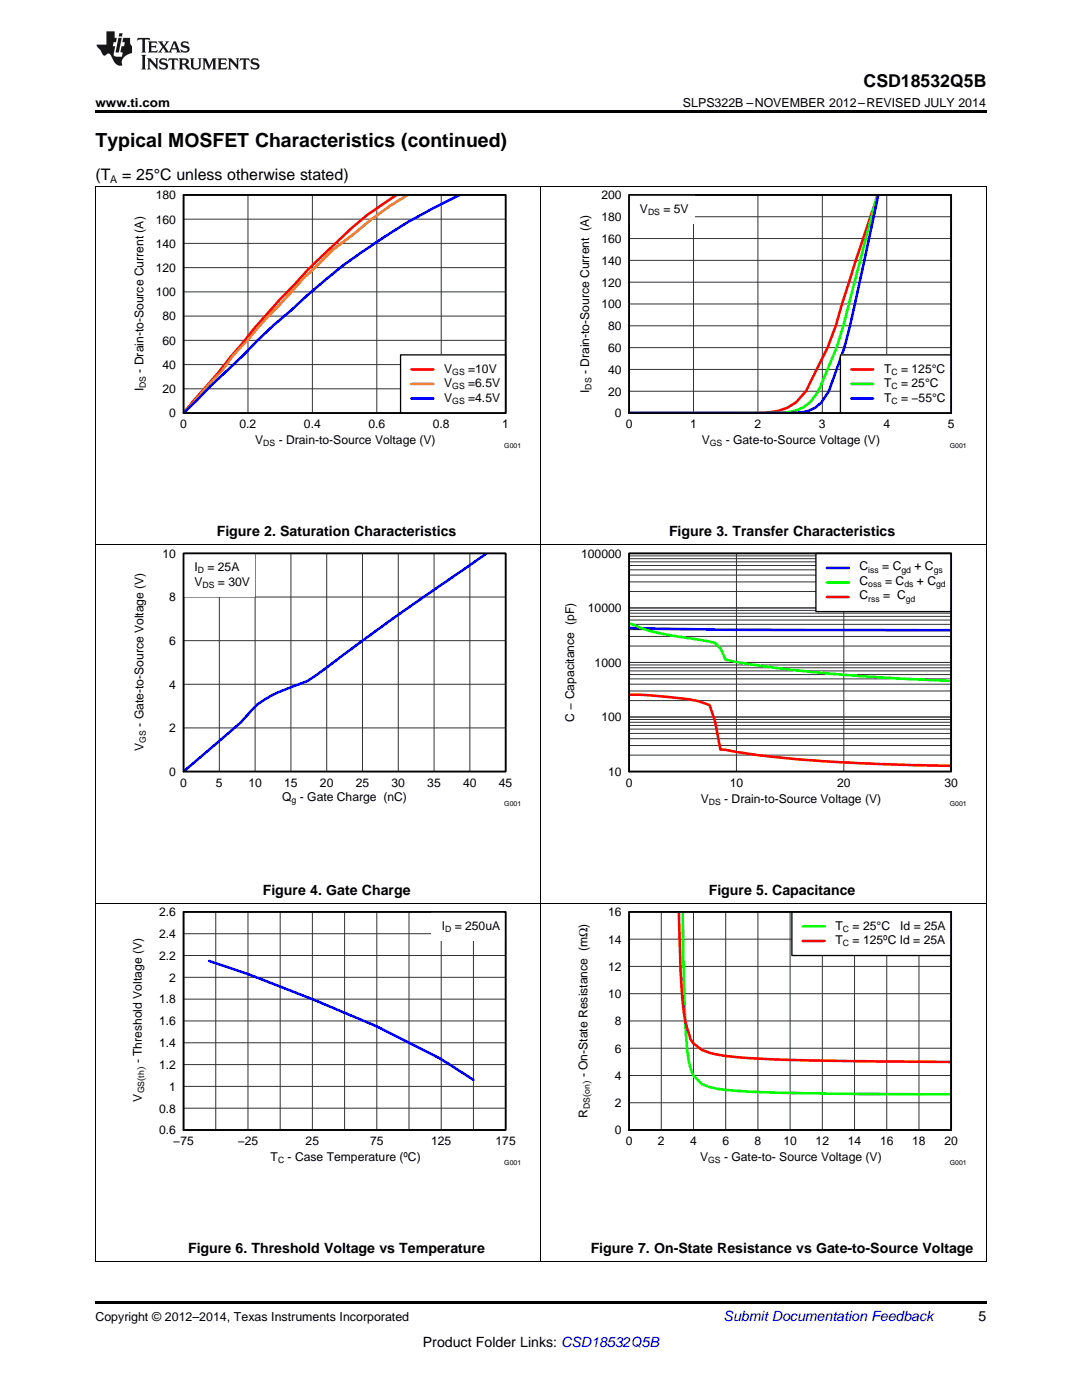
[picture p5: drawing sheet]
<svg xmlns="http://www.w3.org/2000/svg" width="216mm" height="279mm" viewBox="0 0 216 279" stroke-linecap="round" stroke-linejoin="round" font-family="sans-serif">
<path d="M19 259.7h177.8v.5h-177.8z" fill="#000"/>
<path d="M19.1 180.3v71.6M107.9 180.3v71.6M196.8 180.3v71.6M19 251.8h177.8" fill="none" stroke="#000" stroke-width=".2"/>
<path d="M36.6 182h64.3v43.5h-64.3z" fill="none" stroke="#000" stroke-width=".26"/>
<g fill="none" stroke="#333" stroke-width=".2">
<path d="M36.6 182h64.3v43.5h-64.3zM36.6 199.4h64.3M36.6 195h64.3M36.6 190.7h64.3M36.6 186.3h64.3M43.1 182v43.5M49.5 182v43.5M55.9 182v43.5M62.3 182v43.5M68.8 182v43.5M75.2 182v43.5M81.6 182v43.5"/>
<path d="M88 182v43.5M94.5 182v43.5M36.6 216.8h64.3M36.6 212.5h64.3M36.6 208.1h64.3M36.6 203.8h64.3M36.6 221.2h64.3"/>
</g>
<path d="M41.8 191.8l7.7 2.6 12.8 5 12.9 5.4 12.8 6.6 6.5 4.1" fill="none" stroke="#00f" stroke-width=".52"/>
<path d="M86 182h14.9v5.8h-14.9z" fill="#fff"/>
<path d="M36.6 182h64.3v43.5h-64.3z" fill="none" stroke="#000" stroke-width=".35"/>
<path d="M125.5 182h64.3v43.5h-64.3z" fill="none" stroke="#000" stroke-width=".26"/>
<g fill="none" stroke="#333" stroke-width=".2">
<path d="M125.5 182h64.3v43.5h-64.3zM125.5 198.3h64.3M125.5 192.9h64.3M125.5 187.4h64.3M132 182v43.5M138.4 182v43.5M144.8 182v43.5M151.2 182v43.5M157.7 182v43.5M164.1 182v43.5M170.5 182v43.5M176.9 182v43.5"/>
<path d="M183.4 182v43.5M125.5 214.6h64.3M125.5 209.2h64.3M125.5 203.8h64.3M125.5 220.1h64.3"/>
</g>
<path d="M136.2 181.9l.3 14.8 .3 8.3a27.1 27.1 0 0 0 1.3 9l.3 .7 1.6 1.6a20.6 20.6 0 0 0 8 1.5 975.3 975.3 0 0 0 41.8 .6" fill="none" stroke="#0f0" stroke-width=".52"/>
<path d="M135.5 181.9a196.8 196.8 0 0 0 1 20.2l.3 1.8 .6 2.2a4.5 4.5 0 0 0 2.6 3.4 23.9 23.9 0 0 0 8 1.6 829.2 829.2 0 0 0 41.8 .8" fill="none" stroke="#f00" stroke-width=".52"/>
<path d="M158 182h31.8v8.7h-31.8z" fill="#fff"/>
<path d="M36.6 110.4h64.3v43.6h-64.3zM158 182h31.8v8.7h-31.8z" fill="none" stroke="#000" stroke-width=".26"/>
<path d="M160.2 184.9h4.3" fill="none" stroke="#0f0" stroke-width=".52"/>
<path d="M160.2 187.8h4.3" fill="none" stroke="#f00" stroke-width=".52"/>
<path d="M125.5 182h64.3v43.5h-64.3z" fill="none" stroke="#000" stroke-width=".35"/>
<path d="M19.1 108.8v71.5M107.9 108.8v71.5M196.8 108.8v71.5M19 180.3h177.8" fill="none" stroke="#000" stroke-width=".2"/>
<g fill="none" stroke="#333" stroke-width=".2">
<path d="M36.6 110.4h64.3v43.6h-64.3zM36.6 119.1h64.3M43.8 110.4v43.6M50.9 110.4v43.6M58 110.4v43.6M65.2 110.4v43.6M72.3 110.4v43.6M79.5 110.4v43.6M86.6 110.4v43.6M93.8 110.4v43.6M36.6 136.6h64.3M36.6 127.9h64.3"/>
<path d="M36.6 145.3h64.3"/>
</g>
<path d="M97.2 110.4l-4 2.8a700.9 700.9 0 0 0-30.6 21.9l-1.3 .8-2.8 1.1a28.7 28.7 0 0 0-7 3.5l-3.4 3.7-11.5 9.8" fill="none" stroke="#00f" stroke-width=".52"/>
<path d="M36.6 110.4h14.4v8.8h-14.4z" fill="#fff"/>
<path d="M36.6 110.4h64.3v43.6h-64.3z" fill="none" stroke="#000" stroke-width=".35"/>
<path d="M125.5 110.4h64.3v43.6h-64.3z" fill="none" stroke="#000" stroke-width=".26"/>
<g fill="none" stroke="#333" stroke-width=".2">
<path d="M125.5 110.4h64.3v43.6h-64.3zM125.5 118h64.3M125.5 116.1h64.3M125.5 114.8h64.3M125.5 113.7h64.3M125.5 112.9h64.3M125.5 112.1h64.3M125.5 111.5h64.3M125.5 110.9h64.3M146.9 110.4v43.6M168.4 110.4v43.6M125.5 139.8h64.3"/>
<path d="M125.5 137.9h64.3M125.5 136.5h64.3M125.5 135.5h64.3M125.5 134.6h64.3M125.5 133.9h64.3M125.5 133.3h64.3M125.5 132.7h64.3M125.5 132.2h64.3M125.5 128.9h64.3M125.5 127h64.3M125.5 125.7h64.3M125.5 124.6h64.3"/>
<path d="M125.5 123.7h64.3M125.5 123h64.3M125.5 122.4h64.3M125.5 121.8h64.3M125.5 121.3h64.3M125.5 150.7h64.3M125.5 148.8h64.3M125.5 147.4h64.3M125.5 146.4h64.3M125.5 145.5h64.3M125.5 144.8h64.3M125.5 144.1h64.3"/>
<path d="M125.5 143.6h64.3M125.5 143.1h64.3"/>
</g>
<path d="M125.5 125.3l19.3 .4 45 .1" fill="none" stroke="#00f" stroke-width=".52"/>
<path d="M125.5 124.4a45.8 45.8 0 0 0 12.9 3.1l4.3 .8 1 1.1 1.1 2.3a268.8 268.8 0 0 0 35.4 3.8l9.6 .4" fill="none" stroke="#0f0" stroke-width=".52"/>
<path d="M125.5 138.7h2.2l4.3 .3a38.7 38.7 0 0 1 8.5 1.3l1.1 .4 1.1 3.2 1 5.7h1.1a216.6 216.6 0 0 0 31.1 2.9l13.9 .3" fill="none" stroke="#f00" stroke-width=".52"/>
<path d="M162.8 110.4h27v11.7h-27z" fill="#fff"/>
<path d="M36.6 38.9h64.3v43.5h-64.3zM162.8 110.4h27v11.7h-27z" fill="none" stroke="#000" stroke-width=".26"/>
<path d="M91.8 38.8a128.6 128.6 0 0 0-33.6 23.1l-3.6 3-3.2 3-2.9 3-6.4 6.1-5.5 5.4M165 113.3h4.3" fill="none" stroke="#00f" stroke-width=".52"/>
<path d="M165 116.2h4.3" fill="none" stroke="#0f0" stroke-width=".52"/>
<path d="M79.2 38.8a59.7 59.7 0 0 0-12 9.6l-2.9 2.7a233.8 233.8 0 0 0-20.6 23.1l-7.1 8.2M165 119.2h4.3" fill="none" stroke="#f00" stroke-width=".52"/>
<path d="M125.5 110.4h64.3v43.6h-64.3z" fill="none" stroke="#000" stroke-width=".35"/>
<path d="M19.1 37.3v71.5M107.9 37.3v71.5M196.8 37.3v71.5M19 108.7h177.8" fill="none" stroke="#000" stroke-width=".2"/>
<g fill="none" stroke="#333" stroke-width=".2">
<path d="M36.6 38.9h64.3v43.5h-64.3zM49.5 38.9v43.5M62.3 38.9v43.5M75.2 38.9v43.5M88 38.9v43.5M36.6 58.2h64.3M36.6 53.4h64.3M36.6 48.6h64.3M36.6 43.7h64.3M36.6 77.6h64.3M36.6 72.8h64.3M36.6 67.9h64.3"/>
<path d="M36.6 63.1h64.3"/>
</g>
<path d="M81.4 38.8l-3.6 2.3-3.9 2.8-3.5 3-3.9 2.9-6.1 5.9-13.8 15.1-2.3 3.1-2.9 3.1-4.8 5.4" fill="none" stroke="#ee7600" stroke-width=".52"/>
<path d="M79.9 70.8h21v11.6h-21z" fill="#fff"/>
<path d="M125.5 38.9h64.3v43.5h-64.3zM79.9 70.8h21v11.6h-21z" fill="none" stroke="#000" stroke-width=".26"/>
<path d="M175.2 38.9l-4.4 13.1-4 13-1.7 4.4-4.3 8.7a9.2 9.2 0 0 1-8 4.2l-27.3 .1M82.1 73.7h4.4" fill="none" stroke="#f00" stroke-width=".52"/>
<path d="M82.1 76.6h4.4" fill="none" stroke="#ee7600" stroke-width=".52"/>
<path d="M175.3 38.9l-3.8 17.4a117.1 117.1 0 0 1-6.1 21.8 7.2 7.2 0 0 1-7.5 4.3h-32.4M82.1 79.5h4.4" fill="none" stroke="#00f" stroke-width=".52"/>
<path d="M36.6 38.9h64.3v43.5h-64.3z" fill="none" stroke="#000" stroke-width=".35"/>
<g fill="none" stroke="#333" stroke-width=".2">
<path d="M125.5 38.9h64.3v43.5h-64.3zM138.4 38.9v43.5M151.2 38.9v43.5M164.1 38.9v43.5M176.9 38.9v43.5M125.5 56.3h64.3M125.5 52h64.3M125.5 47.6h64.3M125.5 43.3h64.3M125.5 78.1h64.3M125.5 73.7h64.3M125.5 69.4h64.3"/>
<path d="M125.5 65h64.3M125.5 60.7h64.3"/>
</g>
<path d="M175 38.9l-4.5 17.4a101.2 101.2 0 0 1-7.2 21.8 8.3 8.3 0 0 1-7.9 4.3h-29.9" fill="none" stroke="#0f0" stroke-width=".52"/>
<path d="M167.7 70.8h22.1v11.6h-22.1z" fill="#fff"/>
<path d="M167.7 70.8h22.1v11.6h-22.1z" fill="none" stroke="#000" stroke-width=".26"/>
<path d="M169.9 73.7h4.3" fill="none" stroke="#f00" stroke-width=".52"/>
<path d="M169.9 76.6h4.3" fill="none" stroke="#0f0" stroke-width=".52"/>
<path d="M169.9 79.5h4.3" fill="none" stroke="#00f" stroke-width=".52"/>
<path d="M125.5 38.9h13v5.8h-13z" fill="#fff"/>
<path d="M125.5 38.9h64.3v43.5h-64.3z" fill="none" stroke="#000" stroke-width=".35"/>
<path d="M19 37.2h177.8" fill="none" stroke="#000" stroke-width=".2"/>
<path d="M19 22h177.8v.5h-177.8z" fill="#000"/>
<g fill="#231f20">
<path d="M27.5 7.6l-.1 .5 .4-.2h.6v.1v2.1l-.2 .4h1l-.3-.4v-2.1l.1-.1h.5l.5 .2-.2-.5zM29.5 8.3l.2 .3v1.5l-.2 .4h1.8l.2-.6a1.04 1.04 0 0 1-1.3 .2v-.7h.6l.3 .2v-.6l-.3 .2h-.6v-.6l.8-.1 .4 .3-.2-.5zM31.5 8.3l.9 1.1-.9 1.1h.8l-.2-.2 .5-.7 .4 .7-.2 .2h1.5l-.1-.2 .1-.4h.9l.1 .4-.2 .2h1l-.3-.3-.7-1.9h-.5l-.9 2-.8-1 .9-1h-.8l.1 .3-.3 .5-.4-.6 .2-.2zM34.7 8.6l.4 1h-.7zM36.3 8.4a.63 .63 0 0 0-.2 .7 .63 .63 0 0 0 .6 .4l.6 .2 .1 .2a.75 .75 0 0 1-.7 .4 .75 .75 0 0 1-.6-.5l.1 .7 .1-.1a1.11 1.11 0 0 0 1.5-.6 1.13 1.13 0 0 0-1.2-.8l-.1-.4a1.04 1.04 0 0 1 1.2 .2l-.2-.5-.1 .1-.5-.2zM28.2 10.9l.2 .4v2.2l-.2 .4h1l-.3-.4v-2.2l.3-.4zM29.3 11.6l.3 .4v1.5l-.3 .4h.8l-.2-.4v-1.3l1.5 1.7v-1.9l.2-.4h-.7l.2 .4v.9l-1.1-1.3zM32 11.8a.62 .62 0 0 0-.2 .7 .62 .62 0 0 0 .6 .4l.6 .1 .1 .3a.76 .76 0 0 1-.7 .3 .76 .76 0 0 1-.6-.4l.1 .7 .1-.1a1.11 1.11 0 0 0 1.5-.6 1.13 1.13 0 0 0-1.2-.8l-.1-.4a1.04 1.04 0 0 1 1.2 .2l-.2-.6-.1 .1-.5-.1zM33.7 11.6l-.2 .6a.61 .61 0 0 1 .8-.3v1.6l-.2 .4h.9l-.2-.4v-1.6a.63 .63 0 0 1 .8 .3l-.2-.6zM35.6 11.6l.3 .4v1.5l-.3 .4h1l-.2-.2v-.8l.5 .2a.76 .76 0 0 0 1.2 .7l-1-1a.58 .58 0 0 0 .6-.5 .58 .58 0 0 0-.5-.6zM36.4 11.9h.1a.45 .45 0 0 1 .5 .1 .45 .45 0 0 1 .1 .5l-.7 .2zM37.9 11.6l.2 .2a2.17 2.17 0 0 0 .3 1.9 .99 .99 0 0 0 1.6-.6v-1.1l.2-.4h-.7l.2 .2a1.92 1.92 0 0 1-.2 1.8 .6 .6 0 0 1-.9-.5v-1.1l.2-.4zM40.4 11.6l.2 .4v1.5l-.2 .4h.7l-.2-.4v-1.4l.8 1.8 .8-1.8v1.4l-.2 .4h.9l-.2-.4v-1.5l.2-.4h-.8l-.6 1.5-.6-1.5zM43.4 11.6l.2 .4v1.5l-.2 .4h1.8l.2-.6a1.04 1.04 0 0 1-1.3 .1v-.6h.5l.4 .2v-.6l-.4 .2h-.5v-.7h.8l.3 .3-.1-.6zM45.5 11.6l.2 .4v1.5l-.2 .4h.7l-.2-.4v-1.3l1.5 1.7v-1.9l.2-.4h-.7l.2 .4v.9l-1.1-1.3zM47.9 11.6l-.1 .6a.61 .61 0 0 1 .8-.3v1.6l-.3 .4h1l-.3-.4 .1-1.6a.63 .63 0 0 1 .7 .3l-.1-.6zM50.2 11.8a.62 .62 0 0 0-.2 .7 .62 .62 0 0 0 .6 .4l.6 .1 .2 .3a.76 .76 0 0 1-.8 .3 .76 .76 0 0 1-.6-.4l.1 .7 .2-.1a1.11 1.11 0 0 0 1.5-.6 1.13 1.13 0 0 0-1.3-.8l-.1-.4a1.04 1.04 0 0 1 1.2 .2l-.1-.6-.2 .1-.5-.1z"/>
<path d="M21.2 6.3v2.6h-1.9l.1 .4 .7 .9a.91 .91 0 0 0 1 .8 .56 .56 0 0 1 .5-.3 .56 .56 0 0 1 .5 .3l.4 .8a1.53 1.53 0 0 0 1.9 1.2 1.54 1.54 0 0 1 1-2.1l.9-.3v-1.4a1.52 1.52 0 0 1-.3-1.6h-1.4l-.2 .8h.5l-.2 .8h-.4l-.2 1v.2l.4 .1-.2 .8a1.93 1.93 0 0 1-1.6-.3l.3-1.8h-.5l.2-.8h.4l.2-.8h-.4v-1.3zM23.6 7.6l-.6 2.9h.7l.6-2.9zM23.8 6.6l-.1 .7h.6l.2-.7z"/>
</g>
<text font-size="3.9" x="19" y="29.3">Typical MOSFET Characteristics (continued)</text>
<text font-size="3.5" x="172.3" y="17.3">CSD18532Q5B</text>
<g font-size="3.2">
<text x="19" y="36">(T</text>
<text x="24.4" y="36">= 25°C unless otherwise stated)</text>
</g>
<g font-size="2.8">
<text x="43.3" y="107">Figure 2. Saturation Characteristics</text>
<text x="133.5" y="107">Figure 3. Transfer Characteristics</text>
<text x="52.4" y="178.6">Figure 4. Gate Charge</text>
<text x="141.4" y="178.6">Figure 5. Capacitance</text>
<text x="37.5" y="250.1">Figure 6. Threshold Voltage vs Temperature</text>
<text x="117.9" y="250.1">Figure 7. On-State Resistance vs Gate-to-Source Voltage</text>
<text x="195.3" y="263.6">5</text>
<text x="84.4" y="268.9">Product Folder Links: CSD18532Q5B</text>
</g>
<text font-size="2.8" fill="#0000c8" x="144.4" y="263.6">Submit Documentation Feedback</text>
<g font-size="2.5">
<text x="19" y="21.4">www.ti.com</text>
<text x="136.3" y="21.4">SLPS322B –NOVEMBER 2012–REVISED JULY 2014</text>
<text x="19" y="263.6">Copyright © 2012–2014, Texas Instruments Incorporated</text>
</g>
<g font-size="2.4">
<text x="31.1" y="39.8">180</text>
<text x="120" y="39.8">200</text>
<text x="31.1" y="44.6">160</text>
<text x="120" y="44.1">180</text>
<text x="127.7" y="42.4">V</text>
<text x="132.4" y="42.4">= 5V</text>
<text x="31.1" y="49.4">140</text>
<text x="120" y="52.8">140</text>
<text x="120" y="48.5">160</text>
<text x="31.1" y="59.1">100</text>
<text x="31.1" y="54.3">120</text>
<text x="120" y="57.2">120</text>
<text x="32.4" y="64">80</text>
<text x="120" y="61.5">100</text>
<text x="121.3" y="65.9">80</text>
<text x="32.4" y="68.8">60</text>
<text x="121.3" y="70.2">60</text>
<text x="28.7" y="74.4" transform="rotate(-90 28.7 74.4)">- Drain-to-Source Current (A)</text>
<text x="32.4" y="73.6">40</text>
<text x="88.6" y="74.4">V</text>
<text x="88.6" y="77.3">V</text>
<text x="93.4" y="74.4">=10V</text>
<text x="93.4" y="77.3">=6.5V</text>
<text x="117.6" y="74.7" transform="rotate(-90 117.6 74.7)">- Drain-to-Source Current (A)</text>
<text x="121.3" y="74.6">40</text>
<text x="176.4" y="74.4">T</text>
<text x="176.4" y="77.3">T</text>
<text x="179.8" y="74.4">= 125°C</text>
<text x="179.8" y="77.3">= 25°C</text>
<text x="28.7" y="78.1" transform="rotate(-90 28.7 78.1)">I</text>
<text x="32.4" y="78.5">20</text>
<text x="33.8" y="83.3">0</text>
<text x="88.6" y="80.2">V</text>
<text x="93.4" y="80.2">=4.5V</text>
<text x="117.6" y="78.5" transform="rotate(-90 117.6 78.5)">I</text>
<text x="121.3" y="79">20</text>
<text x="122.7" y="83.3">0</text>
<text x="176.4" y="80.2">T</text>
<text x="179.8" y="80.2">= −55°C</text>
<text x="36" y="85.4">0</text>
<text x="47.8" y="85.4">0.2</text>
<text x="50.9" y="88.6">V</text>
<text x="55.6" y="88.6">- Drain-to-Source Voltage (V)</text>
<text x="60.7" y="85.4">0.4</text>
<text x="73.5" y="85.4">0.6</text>
<text x="86.4" y="85.4">0.8</text>
<text x="100.2" y="85.4">1</text>
<text x="124.9" y="85.4">0</text>
<text x="137.7" y="85.4">1</text>
<text x="140" y="88.6">V</text>
<text x="144.8" y="88.6">- Gate-to-Source Voltage (V)</text>
<text x="150.6" y="85.4">2</text>
<text x="163.4" y="85.4">3</text>
<text x="176.3" y="85.4">4</text>
<text x="189.1" y="85.4">5</text>
<text x="32.4" y="111.3">10</text>
<text x="38.8" y="114">I</text>
<text x="41.4" y="114">= 25A</text>
<text x="116" y="111.3">100000</text>
<text x="171.5" y="113.8">C</text>
<text x="176" y="113.8">= C</text>
<text x="182.5" y="113.8">+ C</text>
<text x="38.8" y="116.9">V</text>
<text x="43.5" y="116.9">= 30V</text>
<text x="171.5" y="116.7">C</text>
<text x="171.5" y="119.6">C</text>
<text x="176.2" y="119.6">= C</text>
<text x="176.6" y="116.7">= C</text>
<text x="183" y="116.7">+ C</text>
<text x="33.8" y="120">8</text>
<text x="117.3" y="122.2">10000</text>
<text x="33.8" y="128.7">6</text>
<text x="33.8" y="137.4">4</text>
<text x="118.7" y="133.1">1000</text>
<text x="120" y="144">100</text>
<text x="28.6" y="149.8" transform="rotate(-90 28.6 149.8)">V</text>
<text x="28.6" y="145.1" transform="rotate(-90 28.6 145.1)">- Gate-to-Source Voltage (V)</text>
<text x="33.8" y="146.1">2</text>
<text x="114.6" y="144.1" transform="rotate(-90 114.6 144.1)">C − Capacitance (pF)</text>
<text x="33.8" y="154.8">0</text>
<text x="121.3" y="154.8">10</text>
<text x="36" y="157">0</text>
<text x="43.1" y="157">5</text>
<text x="49.6" y="157">10</text>
<text x="56.3" y="159.9">Q - Gate Charge (nC)</text>
<text x="56.7" y="157">15</text>
<text x="63.8" y="157">20</text>
<text x="71" y="157">25</text>
<text x="78.1" y="157">30</text>
<text x="85.3" y="157">35</text>
<text x="92.4" y="157">40</text>
<text x="99.5" y="157">45</text>
<text x="124.9" y="157">0</text>
<text x="139.8" y="160.2">V</text>
<text x="144.5" y="160.2">- Drain-to-Source Voltage (V)</text>
<text x="145.6" y="157">10</text>
<text x="167" y="157">20</text>
<text x="188.4" y="157">30</text>
<text x="31.8" y="182.9">2.6</text>
<text x="88.1" y="185.5">I</text>
<text x="90.7" y="185.5">= 250uA</text>
<text x="121.3" y="182.9">16</text>
<text x="166.7" y="185.5">T</text>
<text x="170.1" y="185.5">= 25°C</text>
<text x="179.6" y="185.5">Id = 25A</text>
<text x="31.8" y="191.6">2.2</text>
<text x="31.8" y="187.2">2.4</text>
<text x="121.3" y="188.3">14</text>
<text x="166.7" y="188.4">T</text>
<text x="170.1" y="188.4">= 125ºC Id = 25A</text>
<text x="33.8" y="195.9">2</text>
<text x="121.3" y="193.7">12</text>
<text x="31.8" y="200.3">1.8</text>
<text x="121.3" y="199.2">10</text>
<text x="31.8" y="209">1.4</text>
<text x="31.8" y="204.6">1.6</text>
<text x="122.7" y="204.6">8</text>
<text x="28.3" y="212.2" transform="rotate(-90 28.3 212.2)">- Threshold Voltage (V)</text>
<text x="31.8" y="213.3">1.2</text>
<text x="117.2" y="215" transform="rotate(-90 117.2 215)">- On-State Resistance (mΩ)</text>
<text x="122.7" y="215.5">4</text>
<text x="122.7" y="210.1">6</text>
<text x="28.3" y="219.8" transform="rotate(-90 28.3 219.8)">V</text>
<text x="33.8" y="217.7">1</text>
<text x="122.7" y="220.9">2</text>
<text x="31.8" y="226.4">0.6</text>
<text x="31.8" y="222">0.8</text>
<text x="117.2" y="223.1" transform="rotate(-90 117.2 223.1)">R</text>
<text x="122.7" y="226.4">0</text>
<text x="34.6" y="228.5">−75</text>
<text x="47.4" y="228.5">−25</text>
<text x="54" y="231.7">T</text>
<text x="57.4" y="231.7">- Case Temperature (ºC)</text>
<text x="61" y="228.5">25</text>
<text x="73.8" y="228.5">75</text>
<text x="86" y="228.5">125</text>
<text x="98.9" y="228.5">175</text>
<text x="124.9" y="228.5">0</text>
<text x="131.3" y="228.5">2</text>
<text x="137.7" y="228.5">4</text>
<text x="139.7" y="231.7">V</text>
<text x="144.1" y="228.5">6</text>
<text x="144.5" y="231.7">- Gate-to- Source Voltage (V)</text>
<text x="150.6" y="228.5">8</text>
<text x="156.3" y="228.5">10</text>
<text x="162.7" y="228.5">12</text>
<text x="169.2" y="228.5">14</text>
<text x="175.6" y="228.5">16</text>
<text x="182" y="228.5">18</text>
<text x="188.4" y="228.5">20</text>
</g>
<g font-size="2.1">
<text x="22" y="36.6">A</text>
<text x="28.8" y="215.7" transform="rotate(-90 28.8 215.7)">( )</text>
<text x="117.7" y="219" transform="rotate(-90 117.7 219)">(</text>
<text x="117.7" y="216.4" transform="rotate(-90 117.7 216.4)">)</text>
</g>
<g font-size="1.7">
<text x="129.3" y="42.9">DS</text>
<text x="29.1" y="77.4" transform="rotate(-90 29.1 77.4)">DS</text>
<text x="90.2" y="74.8">GS</text>
<text x="90.2" y="77.7">GS</text>
<text x="118" y="77.8" transform="rotate(-90 118 77.8)">DS</text>
<text x="177.9" y="74.8">C</text>
<text x="177.9" y="77.7">C</text>
<text x="90.2" y="80.6">GS</text>
<text x="177.9" y="80.6">C</text>
<text x="52.5" y="89.1">DS</text>
<text x="141.6" y="89.1">GS</text>
<text x="39.5" y="114.4">D</text>
<text x="40.4" y="117.3">DS</text>
<text x="173.3" y="114.3">iss</text>
<text x="173.3" y="117.2">oss</text>
<text x="179.9" y="114.3">gd</text>
<text x="180.5" y="117.2">ds</text>
<text x="186.3" y="114.3">gs</text>
<text x="186.8" y="117.2">gd</text>
<text x="173.3" y="120.1">rss</text>
<text x="180.7" y="120.1">gd</text>
<text x="29.1" y="148.2" transform="rotate(-90 29.1 148.2)">GS</text>
<text x="58.2" y="160.3">g</text>
<text x="141.4" y="160.6">DS</text>
<text x="88.8" y="186">D</text>
<text x="168.2" y="186">C</text>
<text x="168.2" y="188.9">C</text>
<text x="28.8" y="218.2" transform="rotate(-90 28.8 218.2)">GS th</text>
<text x="117.7" y="221.4" transform="rotate(-90 117.7 221.4)">DS on</text>
<text x="55.5" y="232.2">C</text>
<text x="141.3" y="232.2">GS</text>
</g>
<g font-size="1.4">
<text x="100.6" y="89.3">G001</text>
<text x="189.5" y="89.3">G001</text>
<text x="100.6" y="160.9">G001</text>
<text x="189.5" y="160.9">G001</text>
<text x="100.6" y="232.4">G001</text>
<text x="189.5" y="232.4">G001</text>
</g>
</svg>
